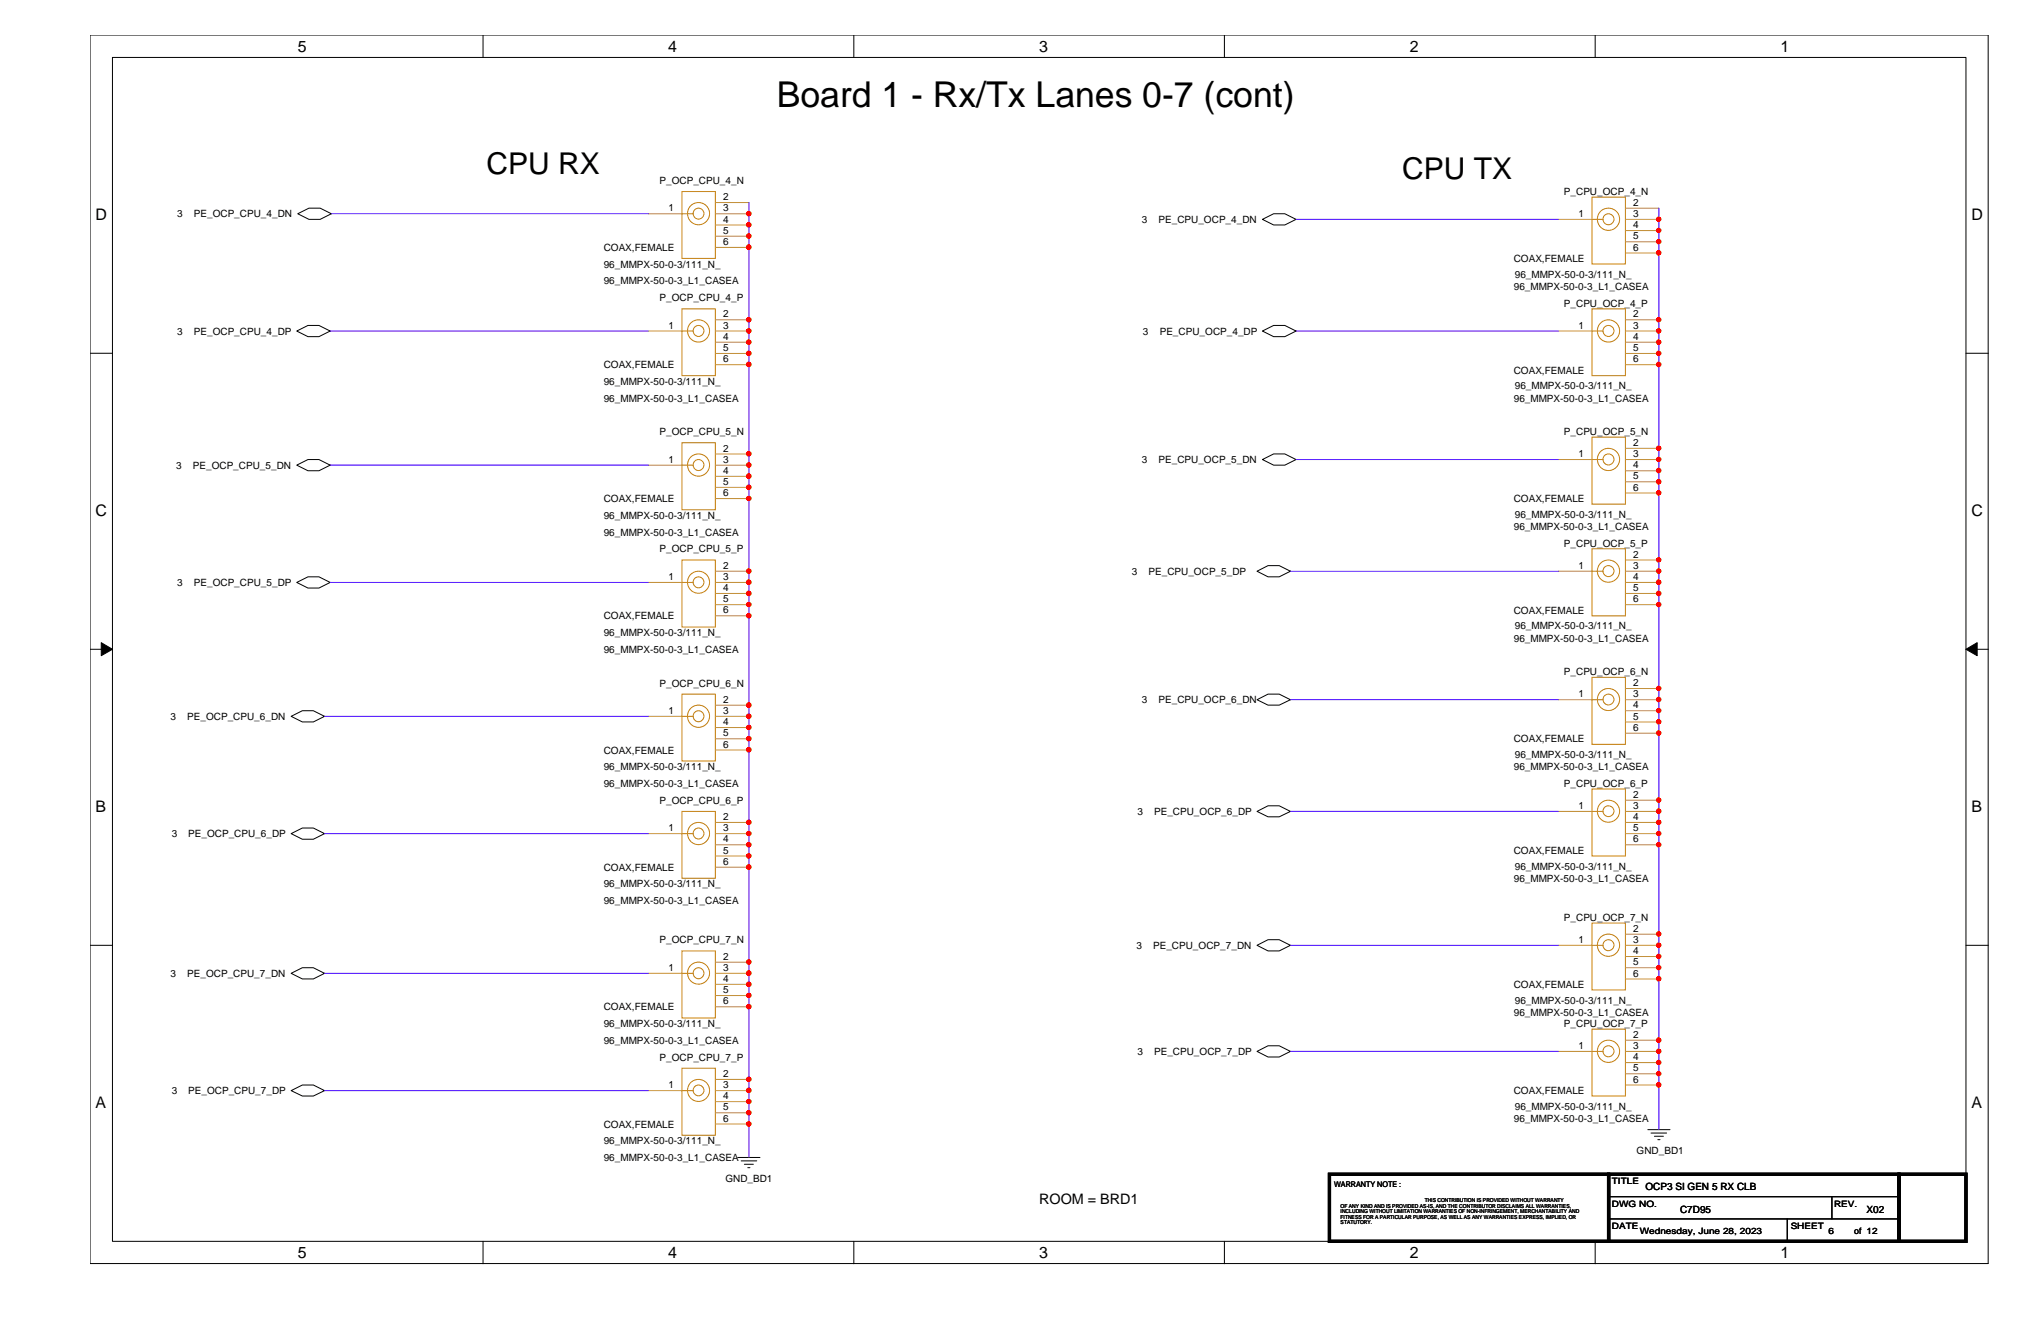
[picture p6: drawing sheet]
<svg xmlns="http://www.w3.org/2000/svg" width="432mm" height="279mm" viewBox="0 0 432 279" stroke-linecap="round" stroke-linejoin="round" font-family="sans-serif">
<path d="M19 7.4h401.6v259.8h-401.5zM23.8 12.1h392.1v250.5h-392.1z" fill="none" stroke="#000" stroke-width=".21"/>
<g fill="#fff">
<path d="M63 7.9h1.9v3.8h-1.9z"/>
<path d="M63 263.1h1.9v3.7h-1.9z"/>
</g>
<path d="M102.2 7.4v4.7M102.2 262.6v4.7" fill="none" stroke="#000" stroke-width=".21"/>
<g fill="#fff">
<path d="M141.4 7.9h1.9v3.8h-1.9z"/>
<path d="M141.4 263.1h1.9v3.7h-1.9z"/>
</g>
<path d="M180.6 7.4v4.7M180.6 262.6v4.7" fill="none" stroke="#000" stroke-width=".21"/>
<g fill="#fff">
<path d="M219.8 7.9h1.9v3.8h-1.9z"/>
<path d="M219.8 263.1h1.9v3.7h-1.9z"/>
</g>
<path d="M259 7.4v4.7M259 262.6v4.7" fill="none" stroke="#000" stroke-width=".21"/>
<g fill="#fff">
<path d="M298.2 7.9h1.9v3.8h-1.9z"/>
<path d="M298.2 263.1h1.9v3.7h-1.9z"/>
</g>
<path d="M337.5 7.4v4.7M337.5 262.6v4.7" fill="none" stroke="#000" stroke-width=".21"/>
<g fill="#fff">
<path d="M376.7 7.9h1.8v3.8h-1.8z"/>
<path d="M376.7 263.1h1.8v3.7h-1.8z"/>
<path d="M20.2 43.4h2.5v3.8h-2.5z"/>
<path d="M417.1 43.4h2.5v3.8h-2.5z"/>
<path d="M20.2 106h2.5v3.8h-2.5z"/>
<path d="M417.1 106h2.5v3.8h-2.5z"/>
</g>
<path d="M19.1 74.7h4.7M415.9 74.7h4.8" fill="none" stroke="#000" stroke-width=".21"/>
<g fill="#fff">
<path d="M20.2 168.6h2.3v3.8h-2.3z"/>
<path d="M417.1 168.6h2.3v3.8h-2.3z"/>
</g>
<path d="M19.1 137.3h4.7M415.9 137.3h4.8" fill="none" stroke="#000" stroke-width=".21"/>
<path d="M21.4 135.9l2.4 1.4-2.4 1.4zM415.9 137.3l2.4-1.4v2.8z" fill="#000" stroke="#000" stroke-width=".21"/>
<g fill="#fff">
<path d="M20.2 231.2h2.3v3.8h-2.3z"/>
<path d="M417.1 231.2h2.3v3.8h-2.3z"/>
</g>
<g fill="none" stroke="#000" stroke-width=".21">
<path d="M63 45.2l2.4-1.2h2.3l2.4 1.2-2.4 1.2h-2.3zM267.1 46.4l2.4-1.2h2.3l2.4 1.2-2.4 1.2h-2.3zM62.8 70l2.4-1.2h2.3l2.3 1.2-2.3 1.2h-2.3zM267.1 70l2.4-1.2h2.3l2.4 1.2-2.4 1.2h-2.3zM62.8 98.4l2.4-1.2h2.3l2.3 1.2-2.3 1.2h-2.3zM267.1 97.2l2.4-1.2h2.3l2.4 1.2-2.4 1.2h-2.3zM62.8 123.2l2.4-1.2h2.3l2.3 1.2-2.3 1.2h-2.3zM265.9 120.8l2.4-1.2h2.3l2.4 1.2-2.4 1.2h-2.3zM61.6 151.5l2.4-1.2h2.3l2.4 1.2-2.4 1.2h-2.3zM265.9 148l2.4-1.2h2.3l2.4 1.2-2.4 1.1h-2.3zM61.6 176.3l2.4-1.2h2.3l2.4 1.2-2.4 1.2h-2.3zM265.9 171.6l2.4-1.2h2.3l2.4 1.2-2.4 1.2h-2.3z"/>
<path d="M19.1 199.9h4.7M265.9 199.9l2.4-1.1h2.3l2.4 1.1-2.4 1.2h-2.3zM415.9 199.9h4.8M61.6 205.9l2.4-1.2h2.3l2.4 1.2-2.4 1.2h-2.3zM61.6 230.7l2.4-1.2h2.3l2.4 1.2-2.4 1.1h-2.3zM265.9 222.4l2.4-1.2h2.3l2.4 1.2-2.4 1.2h-2.3zM348.6 238.9h4.7M349.3 239.6h3.3M156.1 244.8h4.7M156.8 245.5h3.3M157.5 246.3h1.9M158.2 247h.5"/>
<path d="M340.3 253.1h61.4M340.3 257.8h61.4M350 240.3h1.9M350.7 241h.5M378.1 257.8v4.8M387.6 253.1v4.7"/>
</g>
<path d="M281.3 248.4h59v14.2h-59zM340.3 248.4h61.4v14.2h-61.4zM401.7 248.4h14.2v14.2h-14.2z" fill="none" stroke="#000" stroke-width=".68"/>
<g fill="none" stroke="#cc8006" stroke-width=".21">
<path d="M144.3 40.5h7v14.2h-7zM144.3 45.2h2.3M336.8 46.4h2.3M336.8 41.7h7.1v14.1h-7.1zM144.3 65.3h7v14.2h-7zM144.3 70h2.3M336.8 70h2.3M336.8 65.3h7.1v14.2h-7.1zM144.3 93.6h7v14.2h-7zM144.3 98.4h2.3M336.8 97.2h2.3M336.8 92.5h7.1v14.1h-7.1z"/>
<path d="M144.3 118.4h7v14.2h-7zM336.8 116.1h7.1v14.2h-7.1zM144.3 123.2h2.3M336.8 120.8h2.3M144.3 146.8h7v14.2h-7zM144.3 151.5h2.3M336.8 148h2.3M336.8 143.3h7.1v14.1h-7.1zM144.3 171.6h7v14.2h-7zM144.3 176.3h2.3M336.8 171.6h2.3M336.8 166.9h7.1v14.2h-7.1z"/>
<path d="M336.8 199.9h2.3M336.8 195.2h7.1v14.2h-7.1zM144.3 201.1h7v14.2h-7zM144.3 205.9h2.3M336.8 217.7h7.1v14.1h-7.1zM144.3 225.9h7v14.2h-7zM144.3 230.7h2.3M336.8 222.4h2.3"/>
<circle cx="147.8" cy="45.2" r="2.34"/>
<circle cx="147.8" cy="45.2" r="1.15"/>
<circle cx="340.3" cy="46.4" r="2.36"/>
<circle cx="340.3" cy="46.4" r="1.17"/>
<circle cx="147.8" cy="70" r="2.34"/>
<circle cx="147.8" cy="70" r="1.15"/>
<circle cx="340.3" cy="70" r="2.36"/>
<circle cx="340.3" cy="70" r="1.17"/>
<circle cx="147.8" cy="98.4" r="2.34"/>
<circle cx="147.8" cy="98.4" r="1.15"/>
<circle cx="340.3" cy="97.2" r="2.36"/>
<circle cx="340.3" cy="97.2" r="1.17"/>
<circle cx="147.8" cy="123.2" r="1.15"/>
<circle cx="147.8" cy="123.1" r="2.33"/>
<circle cx="340.3" cy="120.8" r="2.36"/>
<circle cx="340.3" cy="120.8" r="1.17"/>
<circle cx="147.8" cy="151.5" r="2.34"/>
<circle cx="147.8" cy="151.5" r="1.15"/>
<circle cx="340.3" cy="148" r="2.35"/>
<circle cx="340.3" cy="148" r="1.15"/>
<circle cx="147.8" cy="176.3" r="2.34"/>
<circle cx="147.8" cy="176.3" r="1.15"/>
<circle cx="340.3" cy="171.6" r="2.35"/>
<circle cx="340.3" cy="171.6" r="1.15"/>
<circle cx="340.3" cy="199.9" r="2.36"/>
<circle cx="340.3" cy="199.9" r="1.17"/>
<circle cx="147.8" cy="205.8" r="1.15"/>
<circle cx="147.8" cy="205.8" r="2.33"/>
<circle cx="147.8" cy="230.6" r="2.33"/>
<circle cx="147.8" cy="230.6" r="1.14"/>
<circle cx="340.3" cy="222.3" r="2.36"/>
<circle cx="340.3" cy="222.4" r="1.17"/>
</g>
<g fill="none" stroke="#a84" stroke-width=".21">
<path d="M137.2 45.2h7.1M151.3 42.8h7.2M151.3 45.2h7.2M151.3 47.6h7.2M151.3 50h7.2M151.3 52.3h7.2M329.7 46.4h7.1M343.9 44h7M343.9 46.4h7M343.9 48.8h7M343.9 51.1h7M343.9 53.5h7"/>
<path d="M137.2 70h7.1M151.3 67.6h7.2M151.3 70h7.2M151.3 72.4h7.2M151.3 74.8h7.2M151.3 77.1h7.2M329.7 70h7.1M343.9 67.6h7M343.9 70h7M343.9 72.4h7M343.9 74.8h7M343.9 77.1h7"/>
<path d="M137.2 98.4h7.1M151.3 96h7.2M151.3 98.4h7.2M329.7 97.2h7.1M343.9 94.8h7M343.9 97.2h7M343.9 99.6h7M151.3 100.8h7.2M151.3 103.1h7.2M151.3 105.5h7.2M343.9 118.4h7M343.9 101.9h7"/>
<path d="M343.9 104.3h7M137.2 123.2h7.1M151.3 120.8h7.2M151.3 123.2h7.2M151.3 125.5h7.2M151.3 127.9h7.2M151.3 130.3h7.2M329.7 120.8h7.1M343.9 120.8h7M343.9 123.2h7M343.9 125.5h7M343.9 127.9h7"/>
<path d="M137.2 151.5h7.1M151.3 149.1h7.2M151.3 151.5h7.2M151.3 153.9h7.2M151.3 156.3h7.2M151.3 158.6h7.2M329.7 148h7.1M343.9 145.6h7M343.9 148h7M343.9 150.3h7M343.9 152.7h7M343.9 155.1h7"/>
<path d="M137.2 176.3h7.1M151.3 173.9h7.2M151.3 176.3h7.2M151.3 178.7h7.2M329.7 171.6h7.1M343.9 169.2h7M343.9 171.6h7M343.9 173.9h7M343.9 176.3h7M343.9 178.7h7M151.3 181.1h7.2M151.3 183.4h7.2"/>
<path d="M329.7 199.9h7.1M343.9 197.6h7M343.9 199.9h7M137.2 205.9h7.1M151.3 203.5h7.2M151.3 205.9h7.2M151.3 208.2h7.2M151.3 210.6h7.2M151.3 212.9h7.2M343.9 202.3h7M343.9 204.7h7M343.9 207.1h7"/>
<path d="M137.2 230.7h7.1M151.3 228.3h7.2M151.3 230.7h7.2M151.3 233h7.2M151.3 235.4h7.2M151.3 237.7h7.2M329.7 222.4h7.1M343.9 220h7M343.9 222.4h7M343.9 224.7h7M343.9 227.1h7M343.9 229.5h7"/>
</g>
<g fill="none" stroke="#4200ff" stroke-width=".21">
<path d="M70.1 45.2h67.1M158.5 42.8v202M274.2 46.4h55.5M350.9 44v194.9M69.8 70h67.4M274.2 70h55.5M69.8 98.4h67.4M274.2 97.2h55.5M69.8 123.2h67.4M273 120.8h56.7M68.7 151.5h68.5M273 148h56.7"/>
<path d="M68.7 176.3h68.5M273 171.6h56.7M273 199.9h56.7M68.7 205.9h68.5M68.7 230.7h68.5M273 222.4h56.7"/>
</g>
<g fill="#f00" stroke="#f00" stroke-width=".21">
<circle cx="158.4" cy="45.2" r=".46"/>
<circle cx="158.4" cy="47.6" r=".46"/>
<circle cx="158.4" cy="49.9" r=".46"/>
<circle cx="158.4" cy="52.3" r=".47"/>
<circle cx="158.4" cy="67.6" r=".46"/>
<circle cx="158.4" cy="70" r=".46"/>
<circle cx="158.4" cy="72.4" r=".46"/>
<circle cx="158.4" cy="74.7" r=".46"/>
<circle cx="158.4" cy="77.1" r=".47"/>
<circle cx="158.4" cy="96" r=".46"/>
<circle cx="158.4" cy="98.4" r=".46"/>
<circle cx="158.4" cy="100.7" r=".47"/>
<circle cx="158.4" cy="103.1" r=".46"/>
<circle cx="158.4" cy="105.4" r=".46"/>
<circle cx="158.4" cy="120.8" r=".46"/>
<circle cx="158.4" cy="123.1" r=".47"/>
<circle cx="158.4" cy="125.5" r=".47"/>
<circle cx="158.4" cy="127.9" r=".46"/>
<circle cx="158.4" cy="130.2" r=".46"/>
<circle cx="158.4" cy="149.1" r=".47"/>
<circle cx="158.4" cy="151.5" r=".46"/>
<circle cx="158.4" cy="153.9" r=".46"/>
<circle cx="158.4" cy="156.2" r=".46"/>
<circle cx="158.4" cy="158.6" r=".47"/>
<circle cx="158.4" cy="173.9" r=".46"/>
<circle cx="158.4" cy="176.3" r=".46"/>
<circle cx="158.4" cy="178.7" r=".46"/>
<circle cx="158.4" cy="181" r=".46"/>
<circle cx="158.4" cy="183.4" r=".47"/>
<circle cx="158.4" cy="203.5" r=".46"/>
<circle cx="158.4" cy="205.8" r=".47"/>
<circle cx="158.4" cy="208.2" r=".47"/>
<circle cx="158.4" cy="210.5" r=".46"/>
<circle cx="158.4" cy="212.9" r=".46"/>
<circle cx="158.4" cy="228.3" r=".46"/>
<circle cx="158.4" cy="230.6" r=".47"/>
<circle cx="158.4" cy="233" r=".46"/>
<circle cx="158.4" cy="235.3" r=".46"/>
<circle cx="158.4" cy="237.7" r=".46"/>
<circle cx="350.9" cy="46.4" r=".45"/>
<circle cx="350.9" cy="48.7" r=".45"/>
<circle cx="350.9" cy="51.1" r=".45"/>
<circle cx="350.9" cy="53.5" r=".46"/>
<circle cx="350.9" cy="67.6" r=".45"/>
<circle cx="350.9" cy="70" r=".45"/>
<circle cx="350.9" cy="72.4" r=".45"/>
<circle cx="350.9" cy="74.7" r=".45"/>
<circle cx="350.9" cy="77.1" r=".46"/>
<circle cx="350.9" cy="94.8" r=".45"/>
<circle cx="350.9" cy="97.2" r=".45"/>
<circle cx="350.9" cy="99.5" r=".46"/>
<circle cx="350.9" cy="101.9" r=".46"/>
<circle cx="350.9" cy="104.2" r=".45"/>
<circle cx="350.9" cy="118.4" r=".45"/>
<circle cx="350.9" cy="120.8" r=".45"/>
<circle cx="350.9" cy="123.1" r=".46"/>
<circle cx="350.9" cy="125.5" r=".46"/>
<circle cx="350.9" cy="127.9" r=".45"/>
<circle cx="350.9" cy="145.6" r=".45"/>
<circle cx="350.9" cy="147.9" r=".46"/>
<circle cx="350.9" cy="150.3" r=".45"/>
<circle cx="350.9" cy="152.7" r=".45"/>
<circle cx="350.9" cy="155" r=".45"/>
<circle cx="350.9" cy="169.2" r=".45"/>
<circle cx="350.9" cy="171.6" r=".46"/>
<circle cx="350.9" cy="173.9" r=".45"/>
<circle cx="350.9" cy="176.3" r=".45"/>
<circle cx="350.9" cy="178.7" r=".45"/>
<circle cx="350.9" cy="197.5" r=".45"/>
<circle cx="350.9" cy="199.9" r=".45"/>
<circle cx="350.9" cy="202.3" r=".45"/>
<circle cx="350.9" cy="204.7" r=".45"/>
<circle cx="350.9" cy="207" r=".46"/>
<circle cx="350.9" cy="220" r=".46"/>
<circle cx="350.9" cy="222.3" r=".45"/>
<circle cx="350.9" cy="224.7" r=".45"/>
<circle cx="350.9" cy="227.1" r=".45"/>
<circle cx="350.9" cy="229.4" r=".46"/>
</g>
<text font-size="7.5" x="164.3" y="22.6">Board 1 - Rx/Tx Lanes 0-7 (cont)</text>
<g font-size="6.3">
<text x="102.9" y="36.7">CPU RX</text>
<text x="296.6" y="37.9">CPU TX</text>
</g>
<g font-size="3.4">
<text x="63" y="11">5</text>
<text x="141.4" y="11">4</text>
<text x="219.8" y="11">3</text>
<text x="298.2" y="11">2</text>
<text x="376.7" y="11">1</text>
<text x="20.2" y="46.5">D</text>
<text x="417.1" y="46.5">D</text>
<text x="20.2" y="109.1">C</text>
<text x="417.1" y="109.1">C</text>
<text x="20.2" y="171.7">B</text>
<text x="417.1" y="171.7">B</text>
<text x="20.2" y="234.3">A</text>
<text x="417.1" y="234.3">A</text>
<text x="63" y="266.1">5</text>
<text x="141.4" y="266.1">4</text>
<text x="219.8" y="266.1">3</text>
<text x="298.2" y="266.1">2</text>
<text x="376.7" y="266.1">1</text>
</g>
<text font-size="3" x="219.8" y="254.7">ROOM = BRD1</text>
<g font-size="2.1">
<text x="139.5" y="38.9">P_OCP_CPU_4_N</text>
<text x="330.9" y="41.3">P_CPU_OCP_4_N</text>
<text x="37.5" y="46">3</text>
<text x="41" y="46">PE_OCP_CPU_4_DN</text>
<text x="141.4" y="44.7">1</text>
<text x="153" y="42.3">2</text>
<text x="153" y="44.7">3</text>
<text x="153" y="47.1">4</text>
<text x="241.6" y="47.2">3</text>
<text x="245.1" y="47.2">PE_CPU_OCP_4_DN</text>
<text x="334" y="45.9">1</text>
<text x="345.5" y="43.5">2</text>
<text x="345.5" y="45.9">3</text>
<text x="127.7" y="53.1">COAX,FEMALE</text>
<text x="153" y="49.4">5</text>
<text x="153" y="51.8">6</text>
<text x="345.5" y="48.3">4</text>
<text x="345.5" y="50.6">5</text>
<text x="345.5" y="53">6</text>
<text x="127.7" y="56.6">96_MMPX-50-0-3/111_N_</text>
<text x="320.3" y="55.5">COAX,FEMALE</text>
<text x="320.5" y="58.8">96_MMPX-50-0-3/111_N_</text>
<text x="127.7" y="60.2">96_MMPX-50-0-3_L1_CASEA</text>
<text x="139.5" y="63.7">P_OCP_CPU_4_P</text>
<text x="320.3" y="61.3">96_MMPX-50-0-3_L1_CASEA</text>
<text x="330.9" y="64.9">P_CPU_OCP_4_P</text>
<text x="37.5" y="70.8">3</text>
<text x="41" y="70.8">PE_OCP_CPU_4_DP</text>
<text x="141.4" y="69.5">1</text>
<text x="153" y="67.1">2</text>
<text x="153" y="69.5">3</text>
<text x="153" y="71.9">4</text>
<text x="241.8" y="70.8">3</text>
<text x="245.4" y="70.8">PE_CPU_OCP_4_DP</text>
<text x="334" y="69.5">1</text>
<text x="345.5" y="67.1">2</text>
<text x="345.5" y="69.5">3</text>
<text x="345.5" y="71.9">4</text>
<text x="127.7" y="77.9">COAX,FEMALE</text>
<text x="153" y="74.3">5</text>
<text x="153" y="76.6">6</text>
<text x="345.5" y="74.3">5</text>
<text x="345.5" y="76.6">6</text>
<text x="127.7" y="81.4">96_MMPX-50-0-3/111_N_</text>
<text x="320.3" y="79.1">COAX,FEMALE</text>
<text x="320.5" y="82.4">96_MMPX-50-0-3/111_N_</text>
<text x="127.7" y="85">96_MMPX-50-0-3_L1_CASEA</text>
<text x="320.3" y="85">96_MMPX-50-0-3_L1_CASEA</text>
<text x="139.5" y="92">P_OCP_CPU_5_N</text>
<text x="153" y="95.5">2</text>
<text x="330.9" y="92">P_CPU_OCP_5_N</text>
<text x="345.5" y="94.3">2</text>
<text x="37.3" y="99.1">3</text>
<text x="40.8" y="99.1">PE_OCP_CPU_5_DN</text>
<text x="141.4" y="97.9">1</text>
<text x="153" y="97.9">3</text>
<text x="153" y="100.2">4</text>
<text x="241.6" y="98">3</text>
<text x="245.1" y="98">PE_CPU_OCP_5_DN</text>
<text x="334" y="96.7">1</text>
<text x="345.5" y="96.7">3</text>
<text x="345.5" y="99.1">4</text>
<text x="345.5" y="101.4">5</text>
<text x="127.7" y="106.2">COAX,FEMALE</text>
<text x="153" y="102.6">5</text>
<text x="153" y="104.9">6</text>
<text x="320.3" y="106.2">COAX,FEMALE</text>
<text x="345.5" y="103.8">6</text>
<text x="127.7" y="109.8">96_MMPX-50-0-3/111_N_</text>
<text x="127.7" y="113.3">96_MMPX-50-0-3_L1_CASEA</text>
<text x="320.3" y="112.1">96_MMPX-50-0-3_L1_CASEA</text>
<text x="320.5" y="109.5">96_MMPX-50-0-3/111_N_</text>
<text x="139.5" y="116.8">P_OCP_CPU_5_P</text>
<text x="330.9" y="115.7">P_CPU_OCP_5_P</text>
<text x="345.5" y="117.9">2</text>
<text x="37.5" y="124">3</text>
<text x="41" y="124">PE_OCP_CPU_5_DP</text>
<text x="141.4" y="122.7">1</text>
<text x="153" y="120.3">2</text>
<text x="153" y="122.7">3</text>
<text x="153" y="125">4</text>
<text x="239.5" y="121.6">3</text>
<text x="243" y="121.6">PE_CPU_OCP_5_DP</text>
<text x="334" y="120.3">1</text>
<text x="345.5" y="120.3">3</text>
<text x="345.5" y="122.7">4</text>
<text x="345.5" y="125">5</text>
<text x="127.7" y="131">COAX,FEMALE</text>
<text x="153" y="127.4">5</text>
<text x="153" y="129.8">6</text>
<text x="320.3" y="129.8">COAX,FEMALE</text>
<text x="345.5" y="127.4">6</text>
<text x="127.7" y="134.6">96_MMPX-50-0-3/111_N_</text>
<text x="320.3" y="135.8">96_MMPX-50-0-3_L1_CASEA</text>
<text x="320.5" y="133.1">96_MMPX-50-0-3/111_N_</text>
<text x="127.7" y="138.1">96_MMPX-50-0-3_L1_CASEA</text>
<text x="330.9" y="142.8">P_CPU_OCP_6_N</text>
<text x="139.5" y="145.2">P_OCP_CPU_6_N</text>
<text x="153" y="148.6">2</text>
<text x="241.6" y="148.8">3</text>
<text x="245.1" y="148.8">PE_CPU_OCP_6_DN</text>
<text x="334" y="147.5">1</text>
<text x="345.5" y="145.1">2</text>
<text x="345.5" y="147.5">3</text>
<text x="345.5" y="149.8">4</text>
<text x="36.1" y="152.3">3</text>
<text x="39.6" y="152.3">PE_OCP_CPU_6_DN</text>
<text x="141.4" y="151">1</text>
<text x="153" y="151">3</text>
<text x="153" y="153.4">4</text>
<text x="153" y="155.7">5</text>
<text x="345.5" y="152.2">5</text>
<text x="345.5" y="154.6">6</text>
<text x="127.7" y="159.4">COAX,FEMALE</text>
<text x="153" y="158.1">6</text>
<text x="320.3" y="157">COAX,FEMALE</text>
<text x="320.5" y="160.3">96_MMPX-50-0-3/111_N_</text>
<text x="127.7" y="162.9">96_MMPX-50-0-3/111_N_</text>
<text x="127.7" y="166.5">96_MMPX-50-0-3_L1_CASEA</text>
<text x="320.3" y="162.9">96_MMPX-50-0-3_L1_CASEA</text>
<text x="330.9" y="166.5">P_CPU_OCP_6_P</text>
<text x="139.5" y="170">P_OCP_CPU_6_P</text>
<text x="153" y="173.4">2</text>
<text x="240.6" y="172.4">3</text>
<text x="244.2" y="172.4">PE_CPU_OCP_6_DP</text>
<text x="334" y="171.1">1</text>
<text x="345.5" y="168.7">2</text>
<text x="345.5" y="171.1">3</text>
<text x="345.5" y="173.4">4</text>
<text x="36.3" y="177.1">3</text>
<text x="39.8" y="177.1">PE_OCP_CPU_6_DP</text>
<text x="141.4" y="175.8">1</text>
<text x="153" y="175.8">3</text>
<text x="153" y="178.2">4</text>
<text x="345.5" y="175.8">5</text>
<text x="345.5" y="178.2">6</text>
<text x="127.7" y="184.2">COAX,FEMALE</text>
<text x="153" y="180.6">5</text>
<text x="153" y="182.9">6</text>
<text x="320.3" y="180.6">COAX,FEMALE</text>
<text x="320.5" y="183.9">96_MMPX-50-0-3/111_N_</text>
<text x="127.7" y="187.7">96_MMPX-50-0-3/111_N_</text>
<text x="127.7" y="191.3">96_MMPX-50-0-3_L1_CASEA</text>
<text x="320.3" y="186.5">96_MMPX-50-0-3_L1_CASEA</text>
<text x="330.9" y="194.8">P_CPU_OCP_7_N</text>
<text x="345.5" y="197.1">2</text>
<text x="139.5" y="199.5">P_OCP_CPU_7_N</text>
<text x="153" y="203">2</text>
<text x="240.4" y="200.7">3</text>
<text x="244" y="200.7">PE_CPU_OCP_7_DN</text>
<text x="334" y="199.4">1</text>
<text x="345.5" y="199.4">3</text>
<text x="345.5" y="201.8">4</text>
<text x="36.1" y="206.6">3</text>
<text x="39.6" y="206.6">PE_OCP_CPU_7_DN</text>
<text x="141.4" y="205.4">1</text>
<text x="153" y="205.4">3</text>
<text x="153" y="207.7">4</text>
<text x="320.3" y="209">COAX,FEMALE</text>
<text x="345.5" y="204.2">5</text>
<text x="345.5" y="206.5">6</text>
<text x="127.7" y="213.7">COAX,FEMALE</text>
<text x="153" y="210.1">5</text>
<text x="153" y="212.4">6</text>
<text x="320.3" y="214.9">96_MMPX-50-0-3_L1_CASEA</text>
<text x="320.5" y="212.3">96_MMPX-50-0-3/111_N_</text>
<text x="127.7" y="217.3">96_MMPX-50-0-3/111_N_</text>
<text x="127.7" y="220.8">96_MMPX-50-0-3_L1_CASEA</text>
<text x="330.9" y="217.3">P_CPU_OCP_7_P</text>
<text x="334" y="221.9">1</text>
<text x="345.5" y="219.5">2</text>
<text x="345.5" y="221.9">3</text>
<text x="139.5" y="224.3">P_OCP_CPU_7_P</text>
<text x="153" y="227.8">2</text>
<text x="240.6" y="223.1">3</text>
<text x="244.2" y="223.1">PE_CPU_OCP_7_DP</text>
<text x="345.5" y="224.2">4</text>
<text x="345.5" y="226.6">5</text>
<text x="36.3" y="231.4">3</text>
<text x="39.8" y="231.4">PE_OCP_CPU_7_DP</text>
<text x="141.4" y="230.2">1</text>
<text x="153" y="230.2">3</text>
<text x="153" y="232.5">4</text>
<text x="320.3" y="231.4">COAX,FEMALE</text>
<text x="345.5" y="229">6</text>
<text x="127.7" y="238.5">COAX,FEMALE</text>
<text x="153" y="234.9">5</text>
<text x="153" y="237.2">6</text>
<text x="320.3" y="237.3">96_MMPX-50-0-3_L1_CASEA</text>
<text x="320.5" y="234.7">96_MMPX-50-0-3/111_N_</text>
<text x="127.7" y="242.1">96_MMPX-50-0-3/111_N_</text>
<text x="127.7" y="245.6">96_MMPX-50-0-3_L1_CASEA</text>
<text x="346.2" y="244.2">GND_BD1</text>
<text x="153.5" y="250.1">GND_BD1</text>
<text x="348.1" y="251.7">OCP3 SI GEN 5 RX CLB</text>
<text x="355.4" y="256.5">C7D95</text>
<text x="394.9" y="256.5">X02</text>
</g>
<g font-size="1.9">
<text x="341" y="250.5">TITLE</text>
<text x="341" y="255.3">DWG NO.</text>
<text x="388" y="255.3">REV.</text>
<text x="341" y="260">DATE</text>
<text x="346.9" y="260.9">Wednesday, June 28, 2023</text>
<text x="378.8" y="260">SHEET</text>
<text x="386.8" y="260.9">6</text>
<text x="392.3" y="260.9">of 12</text>
</g>
<text font-size="1.7" x="282.2" y="251">WARRANTY NOTE :</text>
<g font-size="1.1">
<text x="283.6" y="255.4">OF ANY KIND AND IS PROVIDED AS-IS, AND THE CONTRIBUTOR DISCLAIMS ALL WARRANTIES,</text>
<text x="283.6" y="256.6">INCLUDING WITHOUT LIMITATION WARRANTIES OF NON-INFRINGEMENT, MERCHANTABILITY AND</text>
<text x="283.6" y="257.8">FITNESS FOR A PARTICULAR PURPOSE, AS WELL AS ANY WARRANTIES EXPRESS, IMPLIED, OR</text>
<text x="301.4" y="254.2">THIS CONTRIBUTION IS PROVIDED WITHOUT WARRANTY</text>
<text x="283.6" y="259">STATUTORY.</text>
</g>
</svg>
